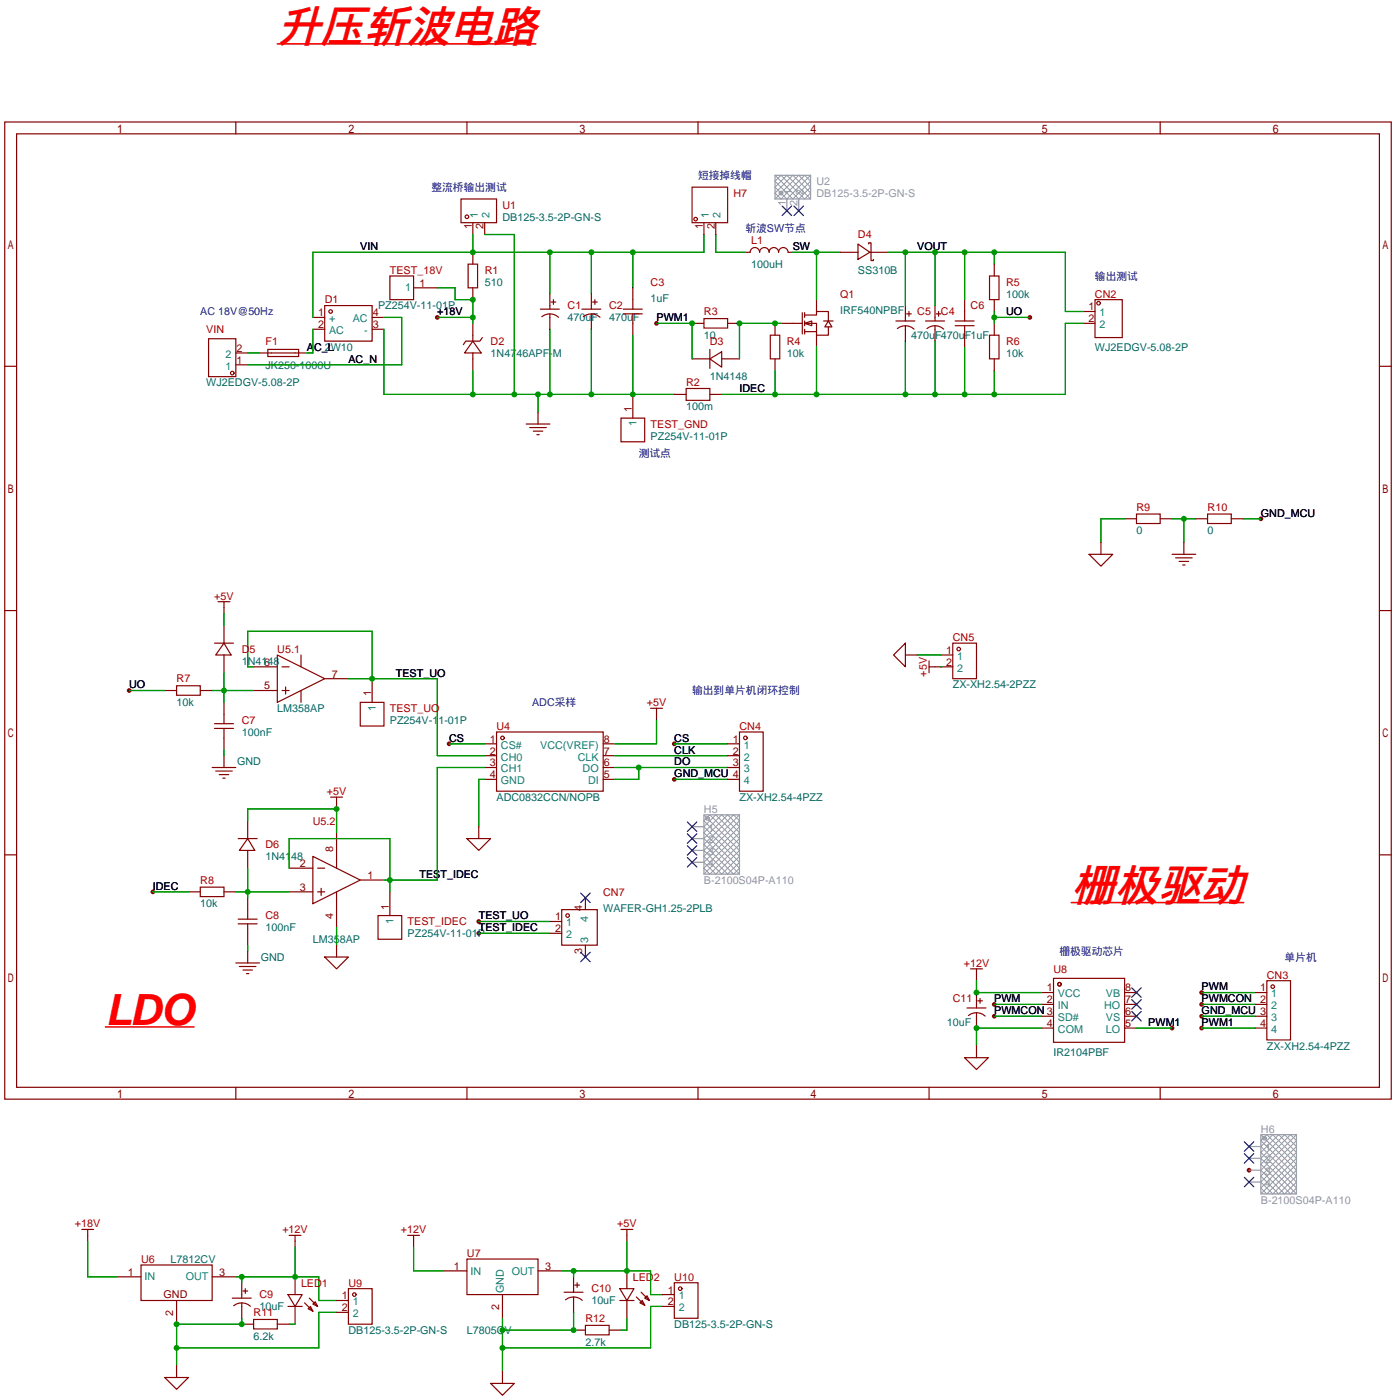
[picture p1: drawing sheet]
<svg xmlns="http://www.w3.org/2000/svg" width="299mm" height="300mm" viewBox="0 0 299 300" stroke-linecap="round" stroke-linejoin="round" font-family="sans-serif">
<g fill="#850000">
<circle cx="267.7" cy="251" r=".51"/>
<circle cx="93.7" cy="68.1" r=".51"/>
<circle cx="140.7" cy="69.3" r=".51"/>
<circle cx="220.7" cy="68.1" r=".51"/>
<circle cx="27.7" cy="148.1" r=".51"/>
<circle cx="32.8" cy="191.3" r=".51"/>
<circle cx="96.3" cy="159.5" r=".51"/>
<circle cx="144.5" cy="159.5" r=".51"/>
<circle cx="144.5" cy="167.1" r=".51"/>
<circle cx="270.3" cy="111.3" r=".51"/>
<circle cx="257.6" cy="212.9" r=".51"/>
<circle cx="257.6" cy="215.4" r=".51"/>
<circle cx="257.6" cy="217.9" r=".51"/>
<circle cx="257.6" cy="220.5" r=".51"/>
<circle cx="251.2" cy="220.5" r=".51"/>
<circle cx="213.1" cy="215.4" r=".51"/>
<circle cx="213.1" cy="217.9" r=".51"/>
<circle cx="102.6" cy="197.6" r=".51"/>
<circle cx="102.6" cy="200.2" r=".51"/>
</g>
<g fill="none" stroke="#850000" stroke-width=".25">
<path d="M1 26.2h297.2v209.5h-297.2zM3.6 28.7h292.1v204.5h-292.1zM50.5 26.2v2.5M100.1 26.2v2.5M149.6 26.2v2.5M199.1 26.2v2.5M248.7 26.2v2.5M83.6 59.2h5v5.1h-5zM98.8 42.7h7.6v5.1h-7.6zM100.3 56.6h2.1v5.1h-2.1zM101.3 47.8v2.5M101.3 54.1v2.5"/>
<path d="M103.9 47.8v2.5M148.3 40.1h7.7v7.7h-7.7zM150.9 47.8v2.5M153.4 47.8v2.5M159.8 54.1h1a1.02 1.02 0 0 1 1-1 1.02 1.02 0 0 1 1 1 1.02 1.02 0 0 1 1-1 1.02 1.02 0 0 1 1 1 1.02 1.02 0 0 1 1.1-1 1.02 1.02 0 0 1 1 1 1.02 1.02 0 0 1 1-1 1.02 1.02 0 0 1 1 1h1M180.1 54.1h3.8M183.9 52.3l2.5 1.8-2.5 1.5zM186.2 52.3v-.2h.5v3.8h.5v-.3M186.4 54.1h3.8M212.1 59.2h2v5.1h-2zM213.1 56.6v2.6M1 78.5h2.6"/>
<path d="M44.7 72.6h5.8v8.2h-5.8zM50.5 78.2h2.6M50.5 75.7h2.6M55.6 75.7h10.2M57.4 74.9h6.6v1.6h-6.6zM67.1 68.1h2.5M67.1 70.6h2.5M69.6 65.5h10.2v7.7h-10.2zM79.8 68.1h2.5M79.8 70.6h2.5M88.6 61.7h5.1M101.3 73.2l1.8 2.5h-3.5z"/>
<path d="M101.3 61.7v2.6M101.3 69.3v3.9M101.3 75.7v3.8M103.4 72.4l-.5 .8h-3.1l-.5 .7M115.8 66.3h4.1M116.1 67.9a2.74 2.74 0 0 1 3.6 .1M117.9 63v3.3M117.9 67.3v3.3M118.1 64.8h1M118.6 64.3v1M124.7 66.3h4.1M125 67.9a2.74 2.74 0 0 1 3.6 .1"/>
<path d="M126.7 63v3.3M126.7 67.3v3.3M127 64.8h1M127.5 64.3v1M133.6 66.3h4.1M133.6 67.3h4.1M135.6 61.7v4.6M135.6 67.3v4.6M148.3 69.3h2.6M148.3 77h3.8M150.9 68.3h5.1v2.1h-5.1zM152.1 77l2.6-1.6v3.3z"/>
<path d="M152.1 74.9v4.1M154.7 77h3.8M156 69.3h2.5M165.1 71.9h2v5.1h-2zM166.1 69.3v2.6M166.1 77v2.5M167.4 69.3h4.6M172 67.1v4.5M172.5 69.3l1.5-.5v1.1zM172.5 67.6h2.5v-.8h2.5v2M172.5 69.3h2.5v2.6h2.5v-1.8M172.5 71.1h2.5"/>
<path d="M172.5 67.1v1M172.5 68.8v1.1M172.5 70.6v1M175 64.3v2.5M175 71.9v2.5M176.5 68.8h2.1M177.5 68.8l.8 1.3h-1.5zM192 68.8h4.1M192.3 70.5a2.74 2.74 0 0 1 3.6 .1M194.1 65.5v3.3M194.1 69.9v3.3M194.3 67.3h1"/>
<path d="M194.8 66.8v1M198.4 68.8h4M198.7 70.5a2.74 2.74 0 0 1 3.6 .1M200.4 65.5v3.3M200.4 69.9v3.3M200.7 67.3h1M201.2 66.8v1M204.7 68.8h4.1M204.7 69.9h4.1M206.8 64.3v4.5M206.8 69.9v4.5M212.1 71.9h2v5.1h-2z"/>
<path d="M213.1 64.3v2.5M213.1 69.3v2.6M213.1 77v2.5M232.2 66.8h2.5M232.2 69.3h2.5M234.7 64.3h5.8v8.1h-5.8zM295.7 78.5h2.5M112.8 90.9h5.1M113.5 91.7h3.6M114.3 92.5h2M115.1 93.2h.5M115.3 88.4v2.5"/>
<path d="M133.1 89.7h5.1v5h-5.1zM135.6 84.6v5.1M144.5 84.6h2.6M147.1 83.3h5v2.6h-5zM152.1 84.6h2.6M233.4 118.9h5.1l-2.5 2.5zM236 116.3v2.6M241 111.3h2.6M243.6 110.2h5.1v2.1h-5.1zM248.7 111.3h2.5M251.2 118.9h5.1M252 119.6h3.5"/>
<path d="M253.7 116.3v2.6M256.3 111.3h2.5M258.8 110.2h5.1v2.1h-5.1zM263.9 111.3h2.5M1 130.9h2.6M46 137.9h4M46.7 129h2.6M48 137.9l1.5 2.6h-3.3zM48 129v2.6M48 134.1v3.8M204.2 137.9h5.1v7.6h-5.1zM252.7 120.4h2.1"/>
<path d="M253.5 121.2h.5M295.7 130.9h2.5M35.3 148.1h2.5M37.8 147.1h5.1v2h-5.1zM42.9 148.1h2.6M46 156.2h4M46 155.2h4M48 140.5v3.8M48 150.6v4.6M48 156.2v4.6M54.4 143h5M54.4 148.1h5"/>
<path d="M59.4 140.5l10.2 5-10.2 5.1zM60.5 143h1.5M60.5 148.1h1.5M61.2 147.3v1.5M64.5 140.5v2.5M64.5 148.1v2.5M69.6 145.5h5.1M77.2 150.6h5.1v5.1h-5.1zM79.8 145.5v5.1M103.9 159.5h2.5M106.4 157h22.9v12.7h-22.9zM129.3 159.5h2.5"/>
<path d="M139.4 151.9h2.6M140.7 151.9v2.5M156 159.5h2.5M158.5 157h5.1v12.7h-5.1zM191.5 140.5l2.6-2.6v5.1zM194.1 140.5h2.5M199.1 141.7v2.6M199.1 143h5.1M201.7 140.5h2.5M45.5 164.6h5M46.2 165.4h3.6M47 166.1h2"/>
<path d="M47.8 166.9h.5M48 162.1v2.5M51.1 179.8h4M53.1 179.8l1.5 2.6h-3.3zM53.1 176v3.8M70.9 170.9h2.5M72.1 170.9v2.6M72.1 178.6v7.6M100.1 179.8h5.1l-2.6 2.6zM102.6 177.3v2.5M103.9 162.1h2.5M103.9 164.6h2.5"/>
<path d="M103.9 167.1h2.5M129.3 162.1h2.5M129.3 164.6h2.5M129.3 167.1h2.5M156 162.1h2.5M156 164.6h2.5M156 167.1h2.5M1 183.3h2.6M40.4 191.3h2.5M42.9 190.2h5.1v2.1h-5.1zM48 191.3h2.5M51.1 198.1h4"/>
<path d="M51.1 197.1h4M53.1 182.4v3.8M53.1 192.5v4.6M53.1 198.1v4.6M62 186.2h5.1M62 191.3h5.1M67.1 183.6l10.1 5.1-10.1 5.1zM68.1 186.2h1.5M68.1 191.3h1.5M68.8 190.5v1.5M72.1 191.3v7.6M77.2 188.7h5.1"/>
<path d="M81 196.3h5.1v5.1h-5.1zM83.6 191.3v5M117.9 197.6h2.5M120.4 195.1h7.6v7.6h-7.6zM125.5 192.5v2.6M295.7 183.3h2.5M50.5 206.5h5.1M51.3 207.3h3.6M52.1 208h2M52.8 208.8h.5M53.1 204v2.5M69.6 205.2h5.1l-2.6 2.6z"/>
<path d="M72.1 202.7v2.5M117.9 200.2h2.5M125.5 202.7v2.5M207.3 216.2h4M207.6 217.8a2.74 2.74 0 0 1 3.6 .1M208 207.8h2.6M209.3 207.8v2.5M209.3 212.9v3.3M209.3 217.2v3.3M209.5 214.6h1.1M210.1 214.1v1M223.3 212.9h2.5"/>
<path d="M223.3 215.4h2.5M223.3 217.9h2.5M225.8 209.8h15.2v13.7h-15.2zM241 212.9h2.6M241 215.4h2.6M241 217.9h2.6M269 212.9h2.5M269 215.4h2.5M269 217.9h2.5M271.5 210.3h5.1v12.7h-5.1zM50.5 233.2v2.5M100.1 233.2v2.5"/>
<path d="M149.6 233.2v2.5M199.1 233.2v2.5M206.8 226.8h5l-2.5 2.6zM209.3 224.3v2.5M223.3 220.5h2.5M241 220.5h2.6M248.7 233.2v2.5M269 220.5h2.5M17.5 263.7h2.6M18.8 263.7v2.5M25.1 273.8h5.1M30.2 271.3h15.3v7.6h-15.3z"/>
<path d="M37.8 278.9v5.1M45.5 273.8h5M49.8 278.4h4M51.8 275.1v3.3M51.8 279.4v3.3M52.1 276.9h1M52.6 276.4v1M61.7 277.6h3.1l-1.6 2.6zM62 264.9h2.5M63.2 264.9v2.6M63.2 273.8v3.8M65.3 279.4l1.8 1.8"/>
<path d="M66.3 278.4l1.8 1.8M67.1 279.7l.5-.6 .5 1.1zM72.1 278.9h2.6M74.7 276.4h5.1v7.6h-5.1zM87.4 264.9h2.5M88.6 264.9v2.6M95 272.5h5.1M100.1 270h15.2v7.6h-15.2zM107.7 277.6v5.1M115.3 272.5h5.1M120.9 277.1h4.1M121.2 278.7a2.74 2.74 0 0 1 3.6 .2"/>
<path d="M122.9 273.8v3.3M122.9 278.1v3.3M123.2 275.6h1M123.7 275.1v1M132.8 276.4h3.1l-1.5 2.5zM132.8 278.9h3.1M133.1 263.7h2.5M134.4 263.7v2.5M134.4 272.5v3.9M134.4 278.9v3.8M136.4 278.1l1.8 1.8M137.2 279.4l.5-.5 .5 1z"/>
<path d="M137.4 277.1l1.8 1.8M138.2 278.4l.5-.5 .5 1zM142 277.6h2.5M144.5 275.1h5.1v7.6h-5.1zM35.3 295.4h5.1l-2.6 2.5zM37.8 292.9v2.5M50.1 280a2.74 2.74 0 0 1 3.6 .1M51.8 284h2.6M54.4 283h5v2h-5zM59.4 284h2.6M61.7 280.2h3.1M63.2 280.2v3.8"/>
<path d="M66.5 280.2l.6 1-1.1-.5zM72.1 281.4h2.6M105.2 296.7h5l-2.5 2.5zM107.7 294.1v2.6M122.9 285.2h2.6M125.5 284.2h5.1v2.1h-5.1zM130.6 285.2h2.5M142 280.2h2.5"/>
<circle cx="100.1" cy="46.5" r=".38"/>
<circle cx="149.1" cy="47" r=".38"/>
<circle cx="70.9" cy="66.8" r=".38"/>
<circle cx="235.5" cy="65" r=".38"/>
<circle cx="49.8" cy="80" r=".38"/>
<circle cx="205.5" cy="139.2" r=".38"/>
<circle cx="107.7" cy="158.2" r=".38"/>
<circle cx="159.8" cy="158.2" r=".38"/>
<circle cx="121.7" cy="196.3" r=".38"/>
<circle cx="227.1" cy="211.1" r=".38"/>
<circle cx="272.8" cy="211.6" r=".38"/>
<circle cx="75.9" cy="277.6" r=".38"/>
<circle cx="145.8" cy="276.4" r=".38"/>
</g>
<g fill="none" stroke="#009600" stroke-width=".25">
<path d="M101.3 50.3v3.8M103.9 50.3h6.3v34.3M117.9 54.1v8.9M126.7 54.1v8.9M135.6 54.1v7.6M150.9 50.3v3.8h-83.8v14M153.4 50.3v3.8h6.4M169.9 54.1h10.2M175 54.1v10.2M190.2 54.1h38.1v12.7h3.9M194.1 54.1v11.4M200.4 54.1v11.4"/>
<path d="M206.8 54.1v10.2M213.1 54.1v2.5M53.1 75.7h2.5M67.1 70.6v5.1h-1.3M82.3 68.1h3.8v10.1h-33M82.3 70.6v14h62.2M93.7 68.1h7.6M93.7 61.7h3.8v2.6h3.8v5M101.3 79.5v5.1M117.9 70.6v14M126.7 70.6v14M135.6 71.9v12.7"/>
<path d="M140.7 69.3h7.6v7.7M166.1 79.5v5.1M167.4 69.3h-8.9v7.7M175 74.4v10.2M194.1 73.2v11.4M200.4 73.2v11.4M206.8 74.4v10.2M213.1 68.1h7.6M213.1 66.8v2.5M213.1 79.5v5.1M232.2 69.3h-3.9v15.3h-73.6M115.3 84.6v3.8"/>
<path d="M241 111.3h-5v5M251.2 111.3h5.1M253.7 111.3v5M266.4 111.3h3.9M48 131.6v2.5M27.7 148.1h7.6M45.5 148.1h8.9M48 144.3v6.3M54.4 143h-1.3v-7.6h26.7v10.1M74.7 145.5h19v16.6h10.2M96.3 159.5h7.6M140.7 154.4v5.1h-8.9"/>
<path d="M144.5 159.5h11.5M196.6 140.5h5.1M201.7 143h.1M48 160.8v1.3M53.1 176v-2.5h19v5.1M103.9 164.6h-10.2v24.1h-11.4M103.9 167.1h-1.3v10.2M131.8 162.1h24.2M131.8 164.6h24.2M136.9 164.6v2.5h-5.1M144.5 167.1h11.5M32.8 191.3h7.6"/>
<path d="M50.5 191.3h11.5M53.1 186.2v6.3M62 186.2v-6.4h21.6v11.5M72.1 198.9v3.8M102.6 197.6h15.3M53.1 202.7v1.3M102.6 200.2h15.3M209.3 210.3v2.6h14M213.1 215.4h10.2M213.1 217.9h10.2M257.6 212.9h11.4M257.6 215.4h11.4"/>
<path d="M257.6 217.9h11.4M223.3 220.5h-14v3.8M243.6 220.5h7.6M257.6 220.5h11.4M18.8 266.2v7.6h6.3M50.5 273.8h17.8v5.1h3.8M51.8 273.8v1.3M63.2 267.5v6.3M88.6 267.5v5h6.4M120.4 272.5h19v5.1h2.6M122.9 272.5v1.3M134.4 266.2v6.3"/>
<path d="M51.8 282.7v1.3h-14v8.9M62 284h1.2M72.1 281.4h-3.8v7.7h-30.5M107.7 282.7v11.4M122.9 281.4v3.8h-15.2M134.4 282.7v2.5h-1.3M142 280.2h-2.6v8.9h-31.7"/>
</g>
<g fill="none" stroke="#000085" stroke-width=".25">
<path d="M167.6 44.2l2.1 2M169.7 44.2l-2.1 2M170.2 44.2l2 2M172.2 44.2l-2 2M147.3 176.3l2.1 2M147.3 178.8l2.1 2M149.4 176.3l-2.1 2M149.4 178.8l-2.1 2M124.5 191.5l2 2M126.5 191.5l-2 2M147.3 181.4l2.1 2M147.3 183.9l2.1 2"/>
<path d="M149.4 181.4l-2.1 2M149.4 183.9l-2.1 2M124.5 204.2l2 2M126.5 204.2l-2 2M242.6 216.9l2 2M242.6 214.4l2 2M242.6 211.8l2 2.1M244.6 216.9l-2 2M244.6 214.4l-2 2M244.6 211.8l-2 2.1M266.7 244.9l2 2M266.7 247.4l2 2"/>
<path d="M266.7 252.5l2 2M268.7 244.9l-2 2M268.7 247.4l-2 2M268.7 252.5l-2 2"/>
</g>
<path d="M59.4 9.4h55.5M229.6 193.6h37M22.6 220.2h19" fill="none" stroke="#f00" stroke-width=".33"/>
<g fill="none" stroke="#999" stroke-width=".21">
<path d="M166.1 38.9l3.8 3.8 3.8-3.8-1.2-1.3-5.1 5.1-1.3-1.3 3.8-3.8 3.8 3.8-1.2 1.3-5.1-5.1zM166.1 37.6l5.1 5.1 2.5-2.6-2.5-2.5-5.1 5.1M173.7 37.6l-5 5.1-2.6-2.6 2.6-2.5 5 5.1M167.6 41.1l.1 .1M167.7 41.6l-.1 .1M150.9 176l1.2-1.2 6.4 6.3-6.4 6.4-1.2-1.3 7.6-7.6-3.8-3.8-3.8 3.8 7.6 7.6-1.3 1.3-6.3-6.4 6.3-6.3 1.3 1.2-7.6 7.6 3.8 3.9 3.8-3.9zM150.9 174.8l7.6 7.6-5.1 5.1-2.5-2.6 7.6-7.6-2.5-2.5-5.1 5 7.6 7.7M151.8 175.2l.2 .1M152 175.7l-.2 .2M158.5 174.8l-7.6 7.6 5.1 5.1 2.5-2.6-7.6-7.6 2.5-2.5 5.1 5-7.6 7.7M270.3 243.3l7.6 7.7-5.1 5-2.5-2.5 7.6-7.6-2.6-2.6-5 5.1 7.6 7.6M271.2 243.8l.2 .1"/>
<path d="M271.4 244.3l-.2 .1M271.5 243.3l6.4 6.4-6.4 6.3-1.2-1.2 7.6-7.7-3.8-3.8-3.8 3.8 7.6 7.7-1.3 1.2-6.3-6.3 6.3-6.4 1.3 1.3-7.6 7.6 3.8 3.8 3.8-3.8-7.6-7.6zM277.9 243.3l-7.6 7.7 5 5 2.6-2.5-7.6-7.6 2.5-2.6 5.1 5.1-7.6 7.6"/>
</g>
<g fill="none" stroke="#999" stroke-width=".25">
<path d="M166.1 37.6h7.6v5.1h-7.6zM168.7 42.7v2.5M171.2 42.7v2.5M148.3 177.3h2.6M148.3 179.8h2.6M150.9 174.8h7.6v12.7h-7.6zM148.3 182.4h2.6M148.3 184.9h2.6M267.7 245.9h2.6M267.7 248.4h2.6M267.7 251h2.6M267.7 253.5h2.6"/>
<path d="M270.3 243.3h7.6v12.7h-7.6z"/>
<circle cx="167.4" cy="41.4" r=".38"/>
<circle cx="151.6" cy="175.5" r=".38"/>
<circle cx="271" cy="244.1" r=".38"/>
</g>
<g fill="#009600">
<circle cx="101.3" cy="54.1" r=".63"/>
<circle cx="117.9" cy="54.1" r=".63"/>
<circle cx="126.7" cy="54.1" r=".63"/>
<circle cx="135.6" cy="54.1" r=".63"/>
<circle cx="101.3" cy="64.3" r=".63"/>
<circle cx="101.3" cy="68.1" r=".63"/>
<circle cx="101.3" cy="84.6" r=".63"/>
<circle cx="110.2" cy="84.6" r=".63"/>
<circle cx="115.3" cy="84.6" r=".63"/>
<circle cx="117.9" cy="84.6" r=".63"/>
<circle cx="126.7" cy="84.6" r=".63"/>
<circle cx="135.6" cy="84.6" r=".63"/>
<circle cx="175" cy="54.1" r=".63"/>
<circle cx="166.1" cy="69.3" r=".63"/>
<circle cx="158.5" cy="69.3" r=".63"/>
<circle cx="148.3" cy="69.3" r=".63"/>
<circle cx="175" cy="84.6" r=".63"/>
<circle cx="166.1" cy="84.6" r=".63"/>
<circle cx="194.1" cy="84.6" r=".63"/>
<circle cx="200.4" cy="84.6" r=".63"/>
<circle cx="206.8" cy="84.6" r=".63"/>
<circle cx="213.1" cy="84.6" r=".63"/>
<circle cx="206.8" cy="54.1" r=".63"/>
<circle cx="200.4" cy="54.1" r=".63"/>
<circle cx="194.1" cy="54.1" r=".63"/>
<circle cx="213.1" cy="54.1" r=".63"/>
<circle cx="213.1" cy="68.1" r=".63"/>
<circle cx="79.8" cy="145.5" r=".63"/>
<circle cx="48" cy="148.1" r=".63"/>
<circle cx="72.1" cy="173.5" r=".63"/>
<circle cx="136.9" cy="164.6" r=".63"/>
<circle cx="253.7" cy="111.3" r=".63"/>
<circle cx="83.6" cy="188.7" r=".63"/>
<circle cx="53.1" cy="191.3" r=".63"/>
<circle cx="37.8" cy="284" r=".63"/>
<circle cx="51.8" cy="284" r=".63"/>
<circle cx="37.8" cy="289.1" r=".63"/>
<circle cx="51.8" cy="273.8" r=".63"/>
<circle cx="63.2" cy="273.8" r=".63"/>
<circle cx="107.7" cy="285.2" r=".63"/>
<circle cx="122.9" cy="285.2" r=".63"/>
<circle cx="107.7" cy="289.1" r=".63"/>
<circle cx="122.9" cy="272.5" r=".63"/>
<circle cx="134.4" cy="272.5" r=".63"/>
<circle cx="209.3" cy="212.9" r=".63"/>
<circle cx="209.3" cy="220.5" r=".63"/>
</g>
<g font-size="9.2" fill="#f00">
<text x="59.4" y="9.1">升压斩波电路</text>
<text x="229.6" y="193.2">栅极驱动</text>
<text x="22.6" y="219.9">LDO</text>
</g>
<g font-size="2.3" fill="#0000c2">
<text x="92.5" y="40.9">整流桥输出测试</text>
<text x="149.6" y="38.4">短接掉线帽</text>
<text x="159.8" y="49.8">斩波SW节点</text>
<text x="234.7" y="60">输出测试</text>
<text x="42.9" y="67.6">AC 18V@50Hz</text>
<text x="136.9" y="98.1">测试点</text>
<text x="148.3" y="148.9">输出到单片机闭环控制</text>
<text x="114" y="151.4">ADC采样</text>
<text x="227.1" y="204.8">栅极驱动芯片</text>
<text x="275.3" y="206">单片机</text>
</g>
<g font-size="2.3" fill="#999">
<text x="169.7" y="41.7" transform="rotate(-90 169.7 41.7)">1</text>
<text x="172.2" y="41.7" transform="rotate(-90 172.2 41.7)">2</text>
<text x="175" y="39.7">U2</text>
<text x="168.4" y="44.1" transform="rotate(-90 168.4 44.1)">1</text>
<text x="171" y="44.1" transform="rotate(-90 171 44.1)">2</text>
<text x="175" y="42.2">DB125-3.5-2P-GN-S</text>
<text x="150.9" y="174.3">H5</text>
<text x="151.8" y="178.3">1</text>
<text x="151.8" y="180.9">2</text>
<text x="151.8" y="183.4">3</text>
<text x="151.8" y="186">4</text>
<text x="150.9" y="189.5">B-2100S04P-A110</text>
<text x="270.3" y="242.9">H6</text>
<text x="271.2" y="246.9">1</text>
<text x="271.2" y="249.5">2</text>
<text x="271.2" y="252">3</text>
<text x="271.2" y="254.5">4</text>
<text x="270.3" y="258.1">B-2100S04P-A110</text>
</g>
<g font-size="2.3" fill="#008484">
<text x="102.4" y="46.8" transform="rotate(-90 102.4 46.8)">1</text>
<text x="104.9" y="46.8" transform="rotate(-90 104.9 46.8)">2</text>
<text x="151.9" y="46.8" transform="rotate(-90 151.9 46.8)">1</text>
<text x="154.5" y="46.8" transform="rotate(-90 154.5 46.8)">2</text>
<text x="86.9" y="62.5">1</text>
<text x="70.5" y="69.1">+</text>
<text x="70.5" y="71.7">AC</text>
<text x="75.6" y="69.1">AC</text>
<text x="78" y="71.7">-</text>
<text x="235.6" y="67.8">1</text>
<text x="235.6" y="70.4">2</text>
<text x="48.3" y="76.7">2</text>
<text x="48.3" y="79.3">1</text>
<text x="136.4" y="91.5" transform="rotate(-90 136.4 91.5)">1</text>
<text x="205.2" y="141.5">1</text>
<text x="205.2" y="144">2</text>
<text x="80.5" y="152.4" transform="rotate(-90 80.5 152.4)">1</text>
<text x="107.4" y="160.6">CS#</text>
<text x="115.8" y="160.6">VCC(VREF)</text>
<text x="159.4" y="160.6">1</text>
<text x="107.4" y="163.1">CH0</text>
<text x="107.4" y="165.6">CH1</text>
<text x="123.9" y="163.1">CLK</text>
<text x="124.9" y="165.6">DO</text>
<text x="159.4" y="163.1">2</text>
<text x="159.4" y="165.6">3</text>
<text x="107.4" y="168.2">GND</text>
<text x="126" y="168.2">DI</text>
<text x="159.4" y="168.2">4</text>
<text x="126" y="197.8" transform="rotate(-90 126 197.8)">4</text>
<text x="84.4" y="198.1" transform="rotate(-90 84.4 198.1)">1</text>
<text x="121.3" y="198.7">1</text>
<text x="121.3" y="201.2">2</text>
<text x="126" y="202.2" transform="rotate(-90 126 202.2)">3</text>
<text x="226.7" y="213.9">VCC</text>
<text x="237" y="213.9">VB</text>
<text x="272.5" y="213.9">1</text>
<text x="226.7" y="216.4">IN</text>
<text x="226.7" y="219">SD#</text>
<text x="226.7" y="221.5">COM</text>
<text x="236.6" y="216.4">HO</text>
<text x="237" y="221.5">LO</text>
<text x="237" y="219">VS</text>
<text x="272.5" y="216.4">2</text>
<text x="272.5" y="219">3</text>
<text x="272.5" y="221.5">4</text>
<text x="31" y="274.6">IN</text>
<text x="39.8" y="274.6">OUT</text>
<text x="100.8" y="273.3">IN</text>
<text x="109.7" y="273.3">OUT</text>
<text x="75.6" y="279.9">1</text>
<text x="108" y="277.3" transform="rotate(-90 108 277.3)">GND</text>
<text x="145.5" y="278.7">1</text>
<text x="145.5" y="281.2">2</text>
<text x="75.6" y="282.5">2</text>
</g>
<g font-size="2.3" fill="#a90000">
<text x="107.7" y="44.7">U1</text>
<text x="157.2" y="42.2">H7</text>
<text x="161" y="52.4">L1</text>
<text x="183.9" y="51.1">D4</text>
<text x="83.6" y="58.7">TEST_18V</text>
<text x="103.9" y="58.7">R1</text>
<text x="69.6" y="65.1">D1</text>
<text x="139.4" y="61.3">C3</text>
<text x="180.1" y="63.8">Q1</text>
<text x="215.6" y="61.3">R5</text>
<text x="234.7" y="63.8">CN2</text>
<text x="44.2" y="71.4">VIN</text>
<text x="121.7" y="66.3">C1</text>
<text x="130.6" y="66.3">C2</text>
<text x="150.9" y="67.6">R3</text>
<text x="196.6" y="67.6">C5</text>
<text x="201.7" y="67.6">C4</text>
<text x="208" y="66.3">C6</text>
<text x="56.9" y="74">F1</text>
<text x="105.2" y="74">D2</text>
<text x="152.1" y="74">D3</text>
<text x="168.7" y="74">R4</text>
<text x="215.6" y="74">R6</text>
<text x="147.1" y="82.8">R2</text>
<text x="139.4" y="91.7">TEST_GND</text>
<text x="243.6" y="109.5">R9</text>
<text x="258.8" y="109.5">R10</text>
<text x="45.9" y="128.6">+5V</text>
<text x="204.2" y="137.5">CN5</text>
<text x="51.8" y="140">D5</text>
<text x="59.4" y="140">U5.1</text>
<text x="37.8" y="146.3">R7</text>
<text x="198.7" y="145.1" transform="rotate(-90 198.7 145.1)">+5V</text>
<text x="51.8" y="155.2">C7</text>
<text x="83.6" y="152.7">TEST_UO</text>
<text x="138.6" y="151.4">+5V</text>
<text x="106.4" y="156.5">U4</text>
<text x="158.5" y="156.5">CN4</text>
<text x="70.1" y="170.5">+5V</text>
<text x="67.1" y="176.8">U5.2</text>
<text x="56.9" y="181.9">D6</text>
<text x="42.9" y="189.5">R8</text>
<text x="56.9" y="197.1">C8</text>
<text x="129.3" y="192.1">CN7</text>
<text x="87.4" y="198.4">TEST_IDEC</text>
<text x="206.6" y="207.3">+12V</text>
<text x="225.8" y="208.6">U8</text>
<text x="271.5" y="209.8">CN3</text>
<text x="204.2" y="214.9">C11</text>
<text x="16.1" y="263.2">+18V</text>
<text x="132.3" y="263.2">+5V</text>
<text x="60.5" y="264.5">+12V</text>
<text x="85.9" y="264.5">+12V</text>
<text x="100.1" y="269.5">U7</text>
<text x="30.2" y="270.8">U6</text>
<text x="64.5" y="275.9">LED1</text>
<text x="74.7" y="275.9">U9</text>
<text x="135.6" y="274.6">LED2</text>
<text x="144.5" y="274.6">U10</text>
<text x="55.6" y="278.4">C9</text>
<text x="126.7" y="277.2">C10</text>
<text x="54.4" y="282.2">R11</text>
<text x="125.5" y="283.5">R12</text>
</g>
<g font-size="2.3" fill="#006464">
<text x="107.7" y="47.3">DB125-3.5-2P-GN-S</text>
<text x="161" y="57.4">100uH</text>
<text x="183.9" y="58.7">SS310B</text>
<text x="103.9" y="61.3">510</text>
<text x="139.4" y="64.8">1uF</text>
<text x="215.6" y="63.8">100k</text>
<text x="81" y="66.3">PZ254V-11-01P</text>
<text x="121.7" y="68.9">470uF</text>
<text x="130.6" y="68.9">470uF</text>
<text x="180.1" y="67.4">IRF540NPBF</text>
<text x="69.6" y="75.2">2W10</text>
<text x="105.2" y="76.5">1N4746APF-M</text>
<text x="150.9" y="72.7">10</text>
<text x="168.7" y="76.5">10k</text>
<text x="195.3" y="72.7">470uF470uF1uF</text>
<text x="215.6" y="76.5">10k</text>
<text x="234.7" y="75.2">WJ2EDGV-5.08-2P</text>
<text x="44.2" y="82.8">WJ2EDGV-5.08-2P</text>
<text x="56.9" y="79">JK250-1000U</text>
<text x="152.1" y="81.6">1N4148</text>
<text x="147.1" y="87.9">100m</text>
<text x="139.4" y="94.3">PZ254V-11-01P</text>
<text x="243.6" y="114.6">0</text>
<text x="258.8" y="114.6">0</text>
<text x="51.8" y="142.5">1N4148</text>
<text x="204.2" y="147.6">ZX-XH2.54-2PZZ</text>
<text x="37.8" y="151.4">10k</text>
<text x="59.4" y="152.7">LM358AP</text>
<text x="83.6" y="155.2">PZ254V-11-01P</text>
<text x="51.8" y="157.8">100nF</text>
<text x="50.8" y="164.1">GND</text>
<text x="106.4" y="171.7">ADC0832CCN/NOPB</text>
<text x="158.5" y="171.7">ZX-XH2.54-4PZZ</text>
<text x="56.9" y="184.4">1N4148</text>
<text x="42.9" y="194.6">10k</text>
<text x="129.3" y="195.6">WAFER-GH1.25-2PLB</text>
<text x="56.9" y="199.7">100nF</text>
<text x="67.1" y="202.2">LM358AP</text>
<text x="87.4" y="201">PZ254V-11-01P</text>
<text x="55.9" y="206">GND</text>
<text x="202.9" y="220">10uF</text>
<text x="225.8" y="226.4">IR2104PBF</text>
<text x="271.5" y="225.1">ZX-XH2.54-4PZZ</text>
<text x="36.6" y="270.8">L7812CV</text>
<text x="55.6" y="281">10uF</text>
<text x="126.7" y="279.7">10uF</text>
<text x="54.4" y="287.3">6.2k</text>
<text x="74.7" y="286">DB125-3.5-2P-GN-S</text>
<text x="100.1" y="286">L7805CV</text>
<text x="144.5" y="284.8">DB125-3.5-2P-GN-S</text>
<text x="125.5" y="288.6">2.7k</text>
</g>
<g font-size="2.3">
<text x="77.2" y="53.6">VIN</text>
<text x="169.9" y="53.6">SW</text>
<text x="196.6" y="53.6">VOUT</text>
<text x="93.7" y="67.6">+18V</text>
<text x="140.7" y="68.9">PWM1</text>
<text x="215.6" y="67.6">UO</text>
<text x="65.8" y="75.2">AC_L</text>
<text x="74.7" y="77.8">AC_N</text>
<text x="158.5" y="84.1">IDEC</text>
<text x="270.3" y="110.8">GND_MCU</text>
<text x="27.7" y="147.6">UO</text>
<text x="84.8" y="145.1">TEST_UO</text>
<text x="96.3" y="159">CS</text>
<text x="144.5" y="161.6">CLK</text>
<text x="144.5" y="159">CS</text>
<text x="144.5" y="164.1">DO</text>
<text x="144.5" y="166.7">GND_MCU 4</text>
<text x="32.8" y="190.8">IDEC</text>
<text x="89.9" y="188.3">TEST_IDEC</text>
<text x="102.6" y="197.1">TEST_UO</text>
<text x="102.6" y="199.7">TEST_IDEC</text>
<text x="213.1" y="214.9">PWM</text>
<text x="257.6" y="212.4">PWM</text>
<text x="257.6" y="214.9">PWMCON</text>
<text x="213.1" y="217.5">PWMCON 3</text>
<text x="246.1" y="220">PWM1</text>
<text x="257.6" y="217.5">GND_MCU 3</text>
<text x="257.6" y="220">PWM1</text>
</g>
<g font-size="2.3" fill="#840000">
<text x="101.1" y="49.2" transform="rotate(-90 101.1 49.2)">1</text>
<text x="103.7" y="49.2" transform="rotate(-90 103.7 49.2)">2</text>
<text x="150.6" y="49.2" transform="rotate(-90 150.6 49.2)">1</text>
<text x="153.2" y="49.2" transform="rotate(-90 153.2 49.2)">2</text>
<text x="89.9" y="61.5">1</text>
<text x="68.2" y="67.8">1</text>
<text x="68.2" y="70.4">2</text>
<text x="79.9" y="70.4">3</text>
<text x="79.9" y="67.8">4</text>
<text x="233.3" y="66.6">1</text>
<text x="233.3" y="69.1">2</text>
<text x="50.7" y="75.5">2</text>
<text x="50.7" y="78">1</text>
<text x="135.4" y="88.4" transform="rotate(-90 135.4 88.4)">1</text>
<text x="56.6" y="142.8">6</text>
<text x="202.8" y="140.2">1</text>
<text x="202.8" y="142.8">2</text>
<text x="56.6" y="147.9">5</text>
<text x="71.1" y="145.3">7</text>
<text x="79.5" y="149.4" transform="rotate(-90 79.5 149.4)">1</text>
<text x="105" y="159.3">1</text>
<text x="105" y="161.8">2</text>
<text x="129.4" y="161.8">7</text>
<text x="129.4" y="159.3">8</text>
<text x="157.1" y="159.3">1</text>
<text x="157.1" y="161.8">2</text>
<text x="105" y="164.4">3</text>
<text x="105" y="166.9">4</text>
<text x="129.4" y="166.9">5</text>
<text x="129.4" y="164.4">6</text>
<text x="157.1" y="164.4">3</text>
<text x="64.2" y="186">2</text>
<text x="71.4" y="182.6" transform="rotate(-90 71.4 182.6)">8</text>
<text x="64.2" y="191">3</text>
<text x="78.7" y="188.5">1</text>
<text x="71.4" y="197.1" transform="rotate(-90 71.4 197.1)">4</text>
<text x="83.3" y="195.1" transform="rotate(-90 83.3 195.1)">1</text>
<text x="119" y="197.4">1</text>
<text x="124.8" y="195.4" transform="rotate(-90 124.8 195.4)">4</text>
<text x="119" y="199.9">2</text>
<text x="124.8" y="204.6" transform="rotate(-90 124.8 204.6)">3</text>
<text x="224.4" y="212.6">1</text>
<text x="224.4" y="215.2">2</text>
<text x="241.2" y="215.2">7</text>
<text x="241.2" y="212.6">8</text>
<text x="270.1" y="212.6">1</text>
<text x="270.1" y="215.2">2</text>
<text x="224.4" y="220.2">4</text>
<text x="241.2" y="220.2">5</text>
<text x="241.2" y="217.7">6</text>
<text x="270.1" y="220.2">4</text>
<text x="27.4" y="273.6">1</text>
<text x="47" y="273.6">3</text>
<text x="97.3" y="272.3">1</text>
<text x="116.8" y="272.3">3</text>
<text x="35.1" y="278.3">GND</text>
<text x="73.3" y="278.7">1</text>
<text x="73.3" y="281.2">2</text>
<text x="107" y="280.9" transform="rotate(-90 107 280.9)">2</text>
<text x="143.1" y="277.4">1</text>
<text x="143.1" y="279.9">2</text>
<text x="37.1" y="282.2" transform="rotate(-90 37.1 282.2)">2</text>
</g>
</svg>
